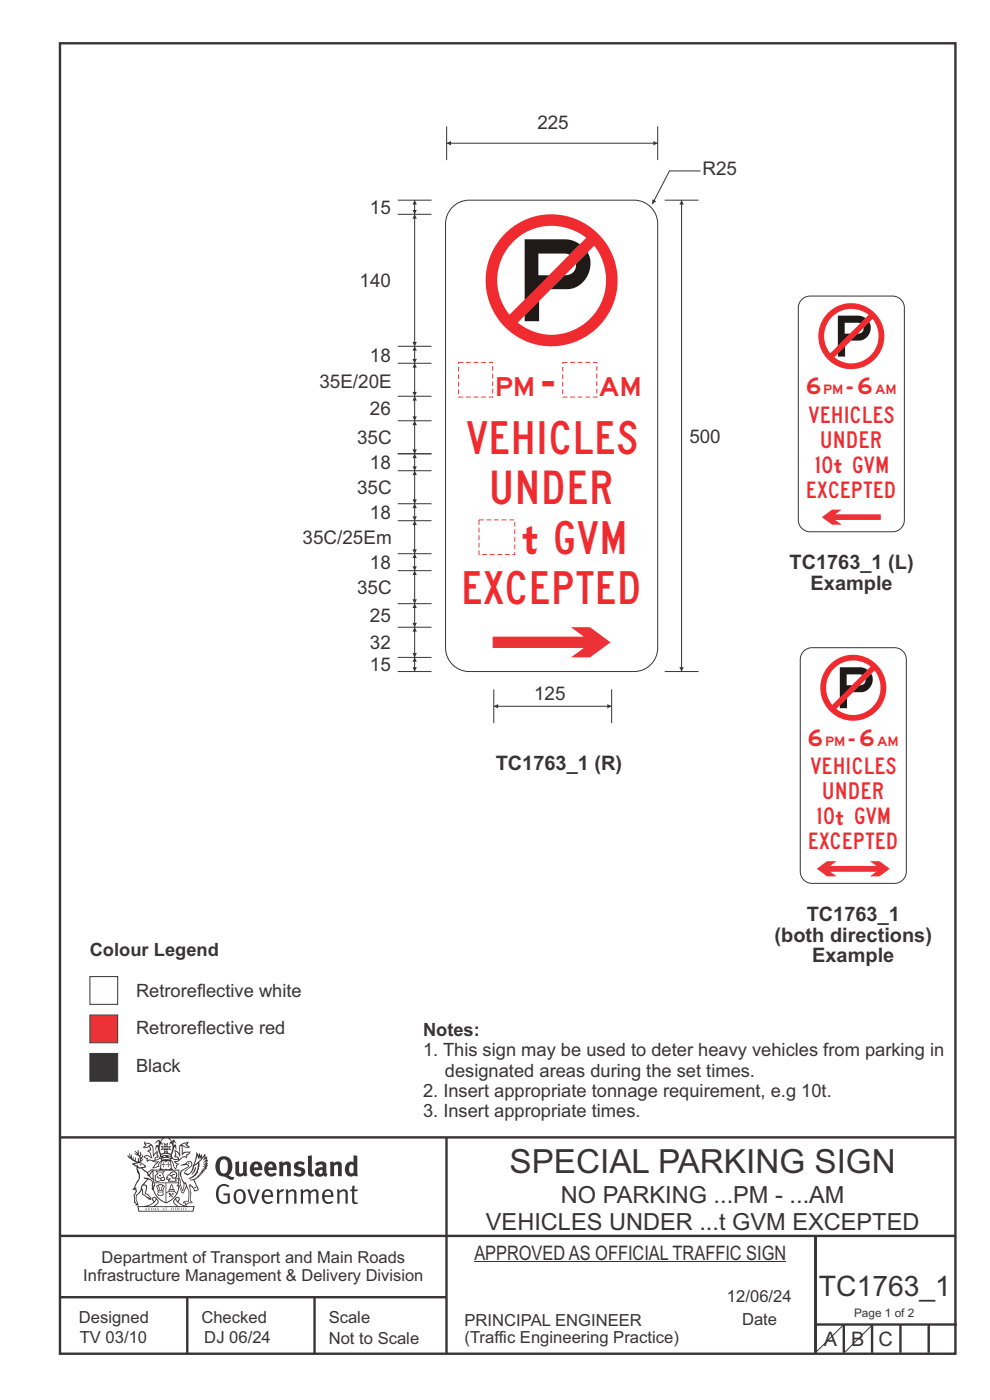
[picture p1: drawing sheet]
<svg xmlns="http://www.w3.org/2000/svg" width="210mm" height="297mm" viewBox="0 0 210 297" stroke-linecap="round" stroke-linejoin="round" font-family="sans-serif">
<g fill="none" stroke="#373435" stroke-width=".51">
<path d="M12.7 9.2h190v278h-190zM12.7 241.3h190M94.7 241.4v45.8M12.7 275.2h82M12.7 262.2h190.1M39.7 275.2v12M66.7 275.2v12M173 262.1v24.9M173 281h30M179 281v6M185 281v6M191 281v6"/>
<path d="M197 281v6"/>
</g>
<path d="M179 281l-6 6" fill="none" stroke="#373435" stroke-width=".21"/>
<path d="M19.1 215.3h5.9v5.9h-5.9z" fill-rule="evenodd" fill="#ed3237" stroke="#373435" stroke-width=".21"/>
<path d="M19.1 223.5h5.9v5.9h-5.9z" fill-rule="evenodd" fill="#373435" stroke="#373435" stroke-width=".21"/>
<path d="M19.1 207.2h5.9v5.9h-5.9z" fill-rule="evenodd" fill="#fefefe" stroke="#373435" stroke-width=".21"/>
<path d="M169.9 63.7a2.5 2.5 0 0 1 1.9-.9h17.5a2.51 2.51 0 0 1 2.5 2.5v45a2.51 2.51 0 0 1-2.5 2.5h-17.5a2.51 2.51 0 0 1-2.5-2.5v-45l.1-.6z" fill="none" stroke="#373435" stroke-width=".21"/>
<path d="M177.7 67v8.7h1.6v-3.4l3.1-.1 .9-.2 .7-.6 .4-.7 .3-.8v-.8l-.7-1.2-1.3-.8zM179.2 68.5l3.3 .1 .6 .6v.9l-.3 .4-.6 .3h-3z" fill-rule="evenodd" fill="#1f1a17"/>
<path d="M173.6 71.3a7 7 0 0 0 14 0 7 7 0 0 0-14 0zM185.1 67.6l-8.1 8.2 1 .7 1.2 .4a5.8 5.8 0 0 0 6.3-2.5 5.8 5.8 0 0 0-.4-6.8zM176.5 67.2a5.9 5.9 0 0 1 7.8-.4l-8.2 8.2-.7-1.1-.4-1.2a5.7 5.7 0 0 1 1.5-5.5z" fill-rule="evenodd" fill="#ef2b2f"/>
<path d="M174.3 109.7l2.2-1.6h2l-1.3 1h9.6v1.2h-9.6l1.3 1h-2z" fill-rule="evenodd" fill="#ed3237"/>
<path d="M95.7 44.2a5 5 0 0 1 3.8-1.7h35a5 5 0 0 1 5 5v90a5 5 0 0 1-5 5h-35a5 5 0 0 1-5-5v-90a5 5 0 0 1 1.2-3.3z" fill="none" stroke="#373435" stroke-width=".21"/>
<path d="M111.3 50.8v17.3h3.1v-6.7l6.2-.1 1-.2 .9-.4 1.3-1 .9-1.4 .5-1.6v-1.7l-.4-1.2-.9-1.2-1.2-1-1.4-.6-1.4-.2zM114.2 53.8h5.7l.9 .2 .8 .5 .4 .7 .2 .9-.2 1-.6 .8-1.1 .5h-6.1z" fill-rule="evenodd" fill="#1f1a17"/>
<path d="M103 59.5a14 14 0 0 0 28 0 14 14 0 0 0-28 0zM126 52.1l-16.2 16.3 2.5 1.6a11.6 11.6 0 0 0 13.9-3.6 11.6 11.6 0 0 0-.2-14.3zM108.9 51.3a11.8 11.8 0 0 1 15.5-.9l-16.3 16.4a11.5 11.5 0 0 1 .8-15.5z" fill-rule="evenodd" fill="#ef2b2f"/>
<path d="M104.5 135.1h19.3l-2.7-2h4.1l4.3 3.2-4.3 3.2h-4.1l2.7-2h-19.3z" fill-rule="evenodd" fill="#ed3237"/>
<path d="M148.6 36.3h-6.6l-3.6 7" fill="none" stroke="#373435" stroke-width=".21"/>
<path d="M138.4 42.3l.8 .4-.8 .6z" fill="#373435"/>
<path d="M144.6 42.5v100" fill="none" stroke="#373435" stroke-width=".21"/>
<g fill="#373435">
<path d="M144.1 141.5h.9l-.4 1z"/>
<path d="M144.6 42.5l.4 .9h-.9z"/>
</g>
<path d="M101.6 110.3h7.6v7.3h-7.6z" fill="none" stroke="#ed3237" stroke-width=".21" stroke-dasharray="1 .6" stroke-linecap="butt"/>
<path d="M84.4 45.5h7.1M88 42.5v3M141 42.5h7.2M84.4 73.5h7.1M84.4 139.5h7.1M84.4 142.5h7.1M129.7 146.3v7.1M141 142.5h7.2" fill="none" stroke="#373435" stroke-width=".21"/>
<g fill="#373435">
<path d="M88 42.5l.4 .9h-.9z"/>
<path d="M87.5 44.5h.9l-.4 1z"/>
</g>
<g fill="none" stroke="#373435" stroke-width=".21">
<path d="M84.4 42.5h7.1M88 45.5v28M84.4 77.1h7.1M84.4 99.9h7.1M84.4 89.3h7.1M84.4 96.3h7.1M84.4 84.1h7.1M84.4 117.5h7.1M84.4 110.5h7.1M84.4 106.9h7.1M84.4 133.1h7.1M84.4 128.1h7.1"/>
<path d="M84.4 121.1h7.1M104.7 146.3v7.1"/>
</g>
<g fill="#373435">
<path d="M87.5 72.5h.9l-.4 1z"/>
<path d="M88 45.5l.4 .9h-.9z"/>
</g>
<path d="M88 73.5v3.6" fill="none" stroke="#373435" stroke-width=".21"/>
<g fill="#373435">
<path d="M88 73.5l.4 .9h-.9z"/>
<path d="M87.5 76.1h.9l-.4 1z"/>
</g>
<path d="M88 89.3v7" fill="none" stroke="#373435" stroke-width=".21"/>
<g fill="#373435">
<path d="M87.5 95.3h.9l-.4 1z"/>
<path d="M88 89.3l.4 .9h-.9z"/>
</g>
<path d="M88 77.1v7" fill="none" stroke="#373435" stroke-width=".21"/>
<g fill="#373435">
<path d="M87.5 83.1h.9l-.4 1z"/>
<path d="M88 77.1l.4 .9h-.9z"/>
</g>
<path d="M88 99.9v7" fill="none" stroke="#373435" stroke-width=".21"/>
<g fill="#373435">
<path d="M88 99.9l.4 .9h-.9z"/>
<path d="M87.5 105.9h.9l-.4 1z"/>
</g>
<path d="M88 110.5v7" fill="none" stroke="#373435" stroke-width=".21"/>
<g fill="#373435">
<path d="M88 110.5l.4 .9h-.9z"/>
<path d="M87.5 116.5h.9l-.4 1z"/>
</g>
<path d="M88 121.1v7" fill="none" stroke="#373435" stroke-width=".21"/>
<g fill="#373435">
<path d="M88 121.1l.4 .9h-.9z"/>
<path d="M87.5 127.1h.9l-.4 1z"/>
</g>
<path d="M88 128.1v5" fill="none" stroke="#373435" stroke-width=".21"/>
<g fill="#373435">
<path d="M88 128.1l.4 .9h-.9z"/>
<path d="M87.5 132.1h.9l-.4 1z"/>
</g>
<path d="M88 133.1v6.4" fill="none" stroke="#373435" stroke-width=".21"/>
<g fill="#373435">
<path d="M87.5 138.5h.9l-.4 1z"/>
<path d="M88 133.1l.4 .9h-.9z"/>
</g>
<path d="M104.7 149.8h25" fill="none" stroke="#373435" stroke-width=".21"/>
<g fill="#373435">
<path d="M128.8 149.4l.9 .4-.9 .5z"/>
<path d="M104.7 149.8l1-.4v.9z"/>
</g>
<path d="M88 96.3v3.6" fill="none" stroke="#373435" stroke-width=".21"/>
<g fill="#373435">
<path d="M88 96.3l.4 .9h-.9z"/>
<path d="M87.5 98.9h.9l-.4 1z"/>
</g>
<path d="M88 84.1v5.2" fill="none" stroke="#373435" stroke-width=".21"/>
<g fill="#373435">
<path d="M88 84.1l.4 .9h-.9z"/>
<path d="M87.5 88.3h.9l-.4 1z"/>
</g>
<path d="M88 106.9v3.6" fill="none" stroke="#373435" stroke-width=".21"/>
<g fill="#373435">
<path d="M87.5 109.5h.9l-.4 1z"/>
<path d="M88 106.9l.4 .9h-.9z"/>
</g>
<path d="M88 117.5v3.6" fill="none" stroke="#373435" stroke-width=".21"/>
<g fill="#373435">
<path d="M87.5 120.1h.9l-.4 1z"/>
<path d="M88 117.5l.4 .9h-.9z"/>
</g>
<path d="M88 139.5v3" fill="none" stroke="#373435" stroke-width=".21"/>
<g fill="#373435">
<path d="M88 139.5l.4 .9h-.9z"/>
<path d="M87.5 141.5h.9l-.4 1z"/>
</g>
<path d="M94.7 30.4h44.8M94.7 26.8v7.2M139.5 26.8v7.2" fill="none" stroke="#373435" stroke-width=".21"/>
<g fill="#373435">
<path d="M138.6 29.9l.9 .5-.9 .4z"/>
<path d="M94.7 30.4l1-.5v.9z"/>
</g>
<path d="M97.3 76.9h7.2v7.3h-7.2zM119.4 76.9h7.2v7.3h-7.2z" fill="none" stroke="#ed3237" stroke-width=".21" stroke-dasharray="1 .6" stroke-linecap="butt"/>
<path d="M170.3 138.3a2.5 2.5 0 0 1 2-.9h17.5a2.51 2.51 0 0 1 2.5 2.5v45a2.51 2.51 0 0 1-2.5 2.5h-17.5a2.51 2.51 0 0 1-2.5-2.5v-45v-.6z" fill="none" stroke="#373435" stroke-width=".21"/>
<path d="M178.1 141.6v8.6h1.6v-3.4h3.1l1-.3 .6-.5 .5-.7 .2-.8v-.8l-.6-1.2-1.4-.8zM179.6 143.1l3.3 .1 .6 .6v.9l-.3 .4-.6 .3h-3z" fill-rule="evenodd" fill="#1f1a17"/>
<path d="M174 145.9a7 7 0 0 0 14 0 7 7 0 0 0-14 0zM185.5 142.2l-8.1 8.2 1 .6 1.3 .5a5.8 5.8 0 0 0 6.2-2.5 5.8 5.8 0 0 0-.4-6.8zM176.9 141.8a5.9 5.9 0 0 1 7.8-.4l-8.2 8.1-.7-1.1-.4-1.1a5.7 5.7 0 0 1 1.5-5.5z" fill-rule="evenodd" fill="#ef2b2f"/>
<g fill="#ed3237">
<path d="M173.3 184.3l2.1-1.6h2.1l-1.4 1h9.7v1.2h-9.7l1.4 1h-2.1z" fill-rule="evenodd"/>
<path d="M176.3 183.7h9.6l-1.3-1h2l2.2 1.6-2.2 1.6h-2l1.3-1h-9.6z" fill-rule="evenodd"/>
</g>
<path d="M185.1 281l-6 6" fill="none" stroke="#373435" stroke-width=".21"/>
<g fill="#373435">
<path d="M47 246.1a2.55 2.55 0 0 0 0 2.7l.3 .1a.81 .81 0 0 0 1-.9v-.6a1.04 1.04 0 0 0-1.1-1.4zM46.3 245.7a1.82 1.82 0 0 1 2.1-.2 1.82 1.82 0 0 1 .9 1.9 2.29 2.29 0 0 1-.8 1.9l.7 .4h.5l-.2 .5a2.87 2.87 0 0 1-2-.6 2.12 2.12 0 0 1-1.7-3.1z" fill-rule="evenodd"/>
<path d="M49.9 246.5l.8-.1v1.9a.46 .46 0 0 0 .3 .7 .46 .46 0 0 0 .6-.3v-2.2l.7-.1v2.3l.2 .6-.5 .3-.3-.3a1.02 1.02 0 0 1-1.2 .3 1.02 1.02 0 0 1-.6-1.1z" fill-rule="evenodd"/>
<path d="M54 247.1l-.1 .5h.9a.49 .49 0 0 0-.2-.5 .49 .49 0 0 0-.6 0zM53.4 246.8a1.34 1.34 0 0 1 1.6-.3 1.34 1.34 0 0 1 .6 1.6v.1h-1.7a.77 .77 0 0 0 .5 .8 .77 .77 0 0 0 .9-.3l.3 .5a1.59 1.59 0 0 1-2 .1 1.59 1.59 0 0 1-.5-2z" fill-rule="evenodd"/>
<path d="M57 247.1l-.1 .5h1a.49 .49 0 0 0-.2-.5 .49 .49 0 0 0-.7 0zM56.4 246.8a1.34 1.34 0 0 1 1.6-.3 1.34 1.34 0 0 1 .7 1.6v.1h-1.8a.77 .77 0 0 0 .5 .8 .77 .77 0 0 0 .9-.3l.4 .5a1.59 1.59 0 0 1-2.1 .1 1.59 1.59 0 0 1-.5-2z" fill-rule="evenodd"/>
<path d="M59.2 246.6l.7-.2 .1 .4a.95 .95 0 0 1 1-.4 .95 .95 0 0 1 .7 .9v2.2h-.8v-2.3a.46 .46 0 0 0-.8 .1v2.2h-.8z" fill-rule="evenodd"/>
<path d="M62.6 246.8a1.75 1.75 0 0 1 2-.2l-.2 .6-.6-.2a.43 .43 0 0 0-.6 .3l.4 .3a1.04 1.04 0 0 1 1.2 1.1 1.04 1.04 0 0 1-1.4 .9l-1.2-.3 .3-.6 1 .3 .4-.3a.88 .88 0 0 0-1-.5l-.4-.3-.1-.3z" fill-rule="evenodd"/>
<path d="M65.3 245.3l.8-.2 .1 3.8 .3 .1 .1 .5a.88 .88 0 0 1-1-.1 .88 .88 0 0 1-.3-.9z" fill-rule="evenodd"/>
<path d="M67.8 248.3a.43 .43 0 0 0-.1 .6 .43 .43 0 0 0 .7-.1v-.6zM66.8 246.8a1.7 1.7 0 0 1 2.4 .1v1.9l.3 .4-.4 .5-.5-.4a1.03 1.03 0 0 1-1.7-.1 1.03 1.03 0 0 1 .8-1.5l.7-.1v-.4a.8 .8 0 0 0-1.2 .2z" fill-rule="evenodd"/>
<path d="M70 246.6l.7-.2 .1 .4a.95 .95 0 0 1 1-.4 .95 .95 0 0 1 .7 .9v2.2h-.8v-2.3a.46 .46 0 0 0-.8 .1v2.2h-.8z" fill-rule="evenodd"/>
<path d="M74.3 247.1a1.48 1.48 0 0 0 0 1.8h.5l.2-.2v-1.4l-.3-.2zM75 245.1l.8 .1 .1 4.3h-.7l-.1-.2a1.26 1.26 0 0 1-1.4 .1 1.26 1.26 0 0 1-.5-1.4 1.29 1.29 0 0 1 .4-1.3 1.29 1.29 0 0 1 1.4-.1z" fill-rule="evenodd"/>
<path d="M46.4 251.6a1.72 1.72 0 0 1 2.3 0l-.3 .3a1.24 1.24 0 0 0-1.4-.2 1.24 1.24 0 0 0-.6 1.3 1.49 1.49 0 0 0 1.2 2l.7-.2v-1.2h-.8l-.1-.4h1.3v1.9a1.93 1.93 0 0 1-2.2-.1 1.93 1.93 0 0 1-.7-2.1l.2-.8z" fill-rule="evenodd"/>
<path d="M50.4 252.8a1.65 1.65 0 0 0 .2 2.2 .99 .99 0 0 0 1-1.4 .78 .78 0 0 0-.4-.8 .78 .78 0 0 0-.8 0zM50 252.5a1.33 1.33 0 0 1 1.6 0 1.33 1.33 0 0 1 .5 1.4 1.31 1.31 0 0 1-1.3 1.5 1.31 1.31 0 0 1-1.2-1.6v-.5z" fill-rule="evenodd"/>
<path d="M52.5 252.4l.4-.1 .9 2.5 .8-2.4h.5l-1.1 3h-.5z" fill-rule="evenodd"/>
<path d="M56.3 252.9l-.2 .7h1.3a.7 .7 0 0 0-.3-.9 .7 .7 0 0 0-.8 .2zM55.9 252.7a1.22 1.22 0 0 1 1.5-.2 1.22 1.22 0 0 1 .5 1.4h-1.8a.93 .93 0 0 0 .5 1.1 .93 .93 0 0 0 1.1-.3l.2 .3a1.43 1.43 0 0 1-1.8 .2 1.43 1.43 0 0 1-.6-1.7z" fill-rule="evenodd"/>
<path d="M58.7 252.4l.4-.1 .1 .5 .4-.4 .6-.1-.2 .5a.66 .66 0 0 0-.8 .7v1.8h-.4z" fill-rule="evenodd"/>
<path d="M60.6 252.4l.4-.1 .1 .4a.94 .94 0 0 1 1-.4 .94 .94 0 0 1 .8 .8v2.2h-.5l-.1-2.5a.81 .81 0 0 0-1.2 .3v2.2h-.4z" fill-rule="evenodd"/>
<path d="M63.7 252.4l.5-.1 .1 .4 .4-.3a.78 .78 0 0 1 1.1 .4 .9 .9 0 0 1 1-.5 .9 .9 0 0 1 .8 .8v2.2h-.5l-.1-2.4a.67 .67 0 0 0-1.1 .3v2.1h-.5v-2.3l-.4-.3-.7 .4v2.2h-.5z" fill-rule="evenodd"/>
<path d="M69 252.9l-.1 .7h1.3a.7 .7 0 0 0-.3-.9 .7 .7 0 0 0-.9 .2zM68.7 252.7a1.22 1.22 0 0 1 1.5-.2 1.22 1.22 0 0 1 .5 1.4h-1.8a.93 .93 0 0 0 .4 1.1 .93 .93 0 0 0 1.2-.3l.1 .3a1.44 1.44 0 0 1-1.7 .2 1.44 1.44 0 0 1-.6-1.7z" fill-rule="evenodd"/>
<path d="M71.4 252.4l.5-.1 .1 .4a.94 .94 0 0 1 1-.4 .94 .94 0 0 1 .8 .8v2.2h-.5l-.1-2.5a.81 .81 0 0 0-1.2 .3v2.2h-.4z" fill-rule="evenodd"/>
<path d="M74.7 251.6l.5-.1v.9h.7l-.1 .3h-.6v2.2l.1 .1h.5l.1 .3a.75 .75 0 0 1-1.2-.5v-2.1h-.4v-.3h.4z" fill-rule="evenodd"/>
<path d="M30.8 242.6l1.1 .3-.9 .5h-.4l.6-.6zM31.8 243.1h.2a2.44 2.44 0 0 1 .4 1.9l.1 .5 .7-1-.1 .5 .3 .4a.57 .57 0 0 0-.6 .7l-1-.1-.5 .2 .2-.5-.8-.3 .7-.1 .9 .5 .1-.1-.6-1.3-.2-.2 .5-.1zM30.7 242.1l-.1 .5 .2 .3-.6 .4a1.04 1.04 0 0 0 1.4-.1l.2 .7-.3 .1-.2 .4a.94 .94 0 0 1 .8 1l-.2-.1a1.16 1.16 0 0 0-1.5 0l.3 .4 .4 .1 .1 .6 .2 .1 .1-.2a.94 .94 0 0 1 1.1 .2h.8l-1.2 1.3a1.13 1.13 0 0 0 1.2-.3h.4l-.1-.4 .5-.8a.83 .83 0 0 0-.6 1.1l-.3-.1-.7 .4 1.1-1.4-.5 .1-.5-.1 1.3-.5-.1-.1-.9 .4v-.4l.2-.1h.3l.1-.2-.2-.5v-.5l-.1-.4-.7 1v-.8a1.42 1.42 0 0 0-1.6-1.8z" fill-rule="evenodd"/>
<path d="M38.5 242.9l.5-.3 .7-.1-.6 .4 .8 .4-.3 .1zM38.3 243.1h.2l.1 2a1.69 1.69 0 0 1 1.6-.6l-.8 .5 .1 .4a1.1 1.1 0 0 0-1.5 .6l-.1-.4-.2-.2-.5-.1 .3-.4-.3-.6a1.42 1.42 0 0 1 .8 1.1l.2-.2zM37.1 243.8l.1 1.1-.2 .2 .1 .5h.5l.1 .2a.96 .96 0 0 1-1.1-.2l-.1 .2a1.06 1.06 0 0 0 1.3 .2v.1a.72 .72 0 0 1-1 .2l.3 .4 .6 .3-.4 .1-.1 .7-.2-.4-.4-1-.4-.4 .4 .8a1.54 1.54 0 0 0 .7 1.2l.2-.2a.58 .58 0 0 1 .4-.8l.2-.2h-.3l-.5-.2 .9-.5a.93 .93 0 0 1 1.2-.6v.2l.2-.1 .1-.5a.99 .99 0 0 0 .7-.9l-1.3 .2-.3 .2-.1-1.5 .9 .5 .9-.3-.4-.1-.5-.4 .4-.7-.6 .3a1.46 1.46 0 0 0-1.4 2.1v.3l-.2-.4z" fill-rule="evenodd"/>
<path d="M35.6 246.6l.2 .1-.1 .3 .4 .1h-.4v.5l-.1-.5-.3-.1h.3z" fill-rule="evenodd"/>
<path d="M34.6 246.6l.2 .1v.3h.3l-.3 .1-.1 .5v-.5h-.4l.4-.1z" fill-rule="evenodd"/>
<path d="M34.3 246.4a.57 .57 0 0 1 .9 .3 .57 .57 0 0 1 .9-.3l.2 1.4-.2 .1a.57 .57 0 0 1-.9 0 .69 .69 0 0 1-1.1-.1zM34.2 245.7l-.3 2.2-.2 .3h3l-.2-.3-.3-2.2h-.2v.3l-.8-.1-.8 .1v-.3z" fill-rule="evenodd"/>
<path d="M34.2 250.1a.3 .3 0 0 0 .6 0 .3 .3 0 0 0-.6 0zM33.3 248.6l.3 .3-.3 .4a.79 .79 0 0 0 0 1.2l.8-.2-.1-.2a.55 .55 0 0 1-.7-.6l.1-.1 .2 .3 .3 .2 .8-.2-.4-.7 .4-.4-.7 .2zM33 248.4l1.1 .2 .9-.2-.4 .6 .4 1.2a.56 .56 0 0 1-.8 .3h-.2a.73 .73 0 0 1-.9 .2 .73 .73 0 0 1-.3-1v-.4l.6-.4z" fill-rule="evenodd"/>
<path d="M35.6 249.5l.7-.4a.58 .58 0 0 1 1-.2 .58 .58 0 0 1-.4 .9l-.3-.3a.43 .43 0 0 1 .6-.3v-.1a.57 .57 0 0 0-.8 .2l-.2-.1-.3 .2 .4 .2a.55 .55 0 0 0 .9 .4v.5h-1.3l.3-.4-.1-.2-.6 .2 .2-.3-.2-.1zM35.4 249.4l-.1 .3a.39 .39 0 0 0 .2 .6l.3-.1-.2 .5h1.9l-.1-.8a.86 .86 0 0 0-.1-1.3 .86 .86 0 0 0-1.3 .4z" fill-rule="evenodd"/>
<path d="M36 252.4h.8v.3l-.8-.1zM36.4 251.4l.2 .9h-.4zM36.4 251.2l-.3 .5-.1 .6h-.2v.4l-.7 .4 .2 .1a1.48 1.48 0 0 1 2.1 .1l.2-.1-.6-.5v-.4h-.2l-.1-.6z" fill-rule="evenodd"/>
<path d="M35.8 253l.4 .1 .1 .4 .3-.3-.2-.2a.38 .38 0 0 1 .5 .5l-.2-.2-.3 .3 .3 .2-.3 .3-.1-.4-.4 .3-.1-.1 .4-.3-.1-.2-.2 .1z" fill-rule="evenodd"/>
<path d="M34.5 251.7h.2v.1l-.2 .7h-.2zM33.6 252.9h.9v.2a.55 .55 0 0 1-.8 .4v-.1l-.2-.1zM33.4 251.7h.2l.2 .8h-.2zM33.6 252.6h.8l.1 .2h-.8zM33.8 251.4h.5l-.2 1.1h-.1zM33.3 251.4l-.1 .4 .3 1.1a.48 .48 0 0 0-.1 .5 .48 .48 0 0 0 .5 .3h.5a.49 .49 0 0 0 .2-.8l.3-1.1-.1-.4a1.42 1.42 0 0 0-1.5 0z" fill-rule="evenodd"/>
<path d="M33.7 249.2h.4l.1 .3h-.3z" fill-rule="evenodd"/>
<path d="M41.3 247.7l.3-.2-.2 .9-.6 .7h-.2l.5-.6z" fill-rule="evenodd"/>
<path d="M39.7 246.7l.3-.2 .5 .2a.88 .88 0 0 1-.6 1.1 1.22 1.22 0 0 0-.8 1.3l.5 .1a.72 .72 0 0 0 .9-.3l.5-.9 .2-.6 .8-.6v.3a2.85 2.85 0 0 1-2 2.8l.1 .1a2.13 2.13 0 0 0 1.9-1.4v-.3a2.01 2.01 0 0 0 .3-1.7l1.1-1.3-.4 1 .7-.5-.7 .9 .8-.4-.8 .9 .7-.2-.9 .6 .8-.2-.8 .5h.7l-.8 .3 .3 .1-.4 .1 .2 .3h-.4l.2 .3-.4-.1 .1 .3h-.1a2.16 2.16 0 0 1-2 1l.1 .2h.4a.76 .76 0 0 1 .7 .7l.5 1.2-.6 .2a1.45 1.45 0 0 0-1.1-1.3l.2 1.8-.1 1.9 .4 .2a1.07 1.07 0 0 0-1.2 .4v-.2l-.5-.2a.87 .87 0 0 1 1.1-.1v-.8a4.4 4.4 0 0 0-.6-3l-.1-.4h-.2a2.16 2.16 0 0 1-.7-2.1l.3-.4 1.2-.8a.55 .55 0 0 0-.4-.7zM37.8 250.1a.76 .76 0 0 1 .3 1l.6 1.6 .4-1.6 .2 .1a.61 .61 0 0 1-.1 .9l-.3 .8-.2 .1-.7-1.7-.3 .2a1.18 1.18 0 0 0 .1-1.4zM41.8 245.1l.2 .8 .3-.5v.6l.4-.5a1.9 1.9 0 0 1-1.2 1.4l-.3 .3zM38.2 247.2l1.4-.1 .2 .1v.3l-.5 .3a1.26 1.26 0 0 0-.9 1.9l.2 .7a1.84 1.84 0 0 1 .1 2l-.4-1.3a.96 .96 0 0 0-.4-1.2l-.4 .2a.78 .78 0 0 1 0 1.3l.1 .2 .4 .1 .4 1a.38 .38 0 0 0 .2 .4 .38 .38 0 0 0 .4 0l.6-1.3a2.94 2.94 0 0 1 .4 2.6l-.1 .4h-.8l-.3 .3v.2h.4l.1 .4 .2 .1a1.02 1.02 0 0 1 1.3-.5v-.4l-.3-.1 .1-1.8-.3-1.4 .1 .1a1.14 1.14 0 0 1 .8 .9 .63 .63 0 0 0 .8-.1 .63 .63 0 0 0-.2-.9l-.6-1.3 .9-.6 .2-.3h.3l-.1-.3h.4l-.1-.2h.3l-.1-.4h.5l-.2-.3 .6-.3v-.2h-.2l.4-.6-.3 .1 .3-.5-.4 .1 .4-.5v-.3l-.3 .1 .2-.6-.1-.2-.4 .3v-.9l-.6 .9-.2-.8-.2 .5-.3-.8-.1 .7-.5-.8-.1 1.3-.6 1.9a1.81 1.81 0 0 1-1 1.5l-.6-.2a1.75 1.75 0 0 1 1.1-1.3 .75 .75 0 0 0 .1-1.2 .75 .75 0 0 0-1.2 .4z" fill-rule="evenodd"/>
<path d="M41.2 251.8h.3l.2 .2h-.4z" fill-rule="evenodd"/>
<path d="M29.4 256.1h11.6l-.1 .8h-11.4zM31.3 255.9l.5-.2a2.48 2.48 0 0 0 1.4-1.3l.3 .6-.5 .6-.5 .3zM32.5 254.2l.3-.1 .2 .1-.3 .6zM37.2 254.4a2.65 2.65 0 0 0 1.8 1.5h-1.1l-.5-.3-.5-.6zM37.4 254.2l.2-.1 .3 .1-.3 .6zM29.2 255.8l.1 1.2h11.8l.2-1.1-.2-.1a4.1 4.1 0 0 1-3.3-.8l.3-.4-.1-.6a1.06 1.06 0 0 0-1.3 .9l.2 .5 .6 .5h-4.7l.3-.2a.84 .84 0 0 0 .6-.7 .84 .84 0 0 0-.5-.8l-.3-.3-.5 .1-.1 .6 .3 .4a4.2 4.2 0 0 1-3.4 .8z" fill-rule="evenodd"/>
<path d="M31 256.3l.1 .3h-.2zM31 256.2l-.3 .5 .4-.1 .2 .1z" fill-rule="evenodd"/>
<path d="M31.3 256.2h.3v.5a.25 .25 0 0 0 .2-.2 .25 .25 0 0 0-.1-.3h.1a.29 .29 0 0 1 0 .4 .29 .29 0 0 1-.4 0 .29 .29 0 0 1 0-.4z" fill-rule="evenodd"/>
<path d="M32.2 256.3v-.1a.22 .22 0 0 1 .3 .3 .22 .22 0 0 1-.3 .1zM32 256.2l.1 .5a.33 .33 0 0 0 .4 0 .33 .33 0 0 0 0-.5 .33 .33 0 0 0-.5 0z" fill-rule="evenodd"/>
<path d="M32.9 256.3l.1 .3h-.2zM32.9 256.2l-.2 .5 .3-.1 .2 .1z" fill-rule="evenodd"/>
<path d="M33.3 256.2h.2l.1 .2 .2-.2-.2 .2 .2 .3-.3-.2-.1 .2h-.1l.2-.2z" fill-rule="evenodd"/>
<path d="M34.7 256.3l.1 .3h-.2zM34.7 256.2l-.3 .5 .4-.1 .2 .1z" fill-rule="evenodd"/>
<path d="M35 256.2h.5l-.2 .1v.4h-.2l.1-.4z" fill-rule="evenodd"/>
<path d="M36.2 256.2h.3l-.1 .1v.1h.1l-.1 .1v.2h-.2z" fill-rule="evenodd"/>
<path d="M36.7 256.2h.2v.5h-.2z" fill-rule="evenodd"/>
<path d="M37.3 256.3v-.1a.22 .22 0 0 1 .3 .3 .22 .22 0 0 1-.3 .1zM37.1 256.2v.5a.33 .33 0 0 0 .5 0 .33 .33 0 0 0 0-.5 .33 .33 0 0 0-.5 0z" fill-rule="evenodd"/>
<path d="M37.8 256.2h.4l-.2 .1v.1h.1l-.1 .1v.2h.2h-.4z" fill-rule="evenodd"/>
<path d="M38.4 256.2h.2l-.1 .4 .2 .1h-.3z" fill-rule="evenodd"/>
<path d="M38.9 256.2h.2v.5h-.2z" fill-rule="evenodd"/>
<path d="M39.3 256.2h.2l-.1 .1 .2 .3-.2 .1h-.1v-.1h.2z" fill-rule="evenodd"/>
<path d="M34.2 245.1a1.51 1.51 0 0 1 2 .1 2.67 2.67 0 0 0-2.1 0zM35.7 245.3l.4 .1 .1 .3-.4-.2zM34.6 245.3l.5-.1 .1 .2-.4 .1zM34 245.5l.3 .1-.3 .1zM34.9 244.5l.3-.1 .3 .1zM34.9 243.3h.2v.4h-.2zM35 242.7l.2 .2 .2-.2-.1 .4h-.2zM35.1 244h.2l.1 .3-.2-.1-.2 .1zM35.3 243.3h.2v.4h-.2zM34.4 243.3l.3 .1 .1 .3-.4 .1 .2-.2zM35.7 243.4l.3-.1-.2 .3 .2 .2-.4-.1zM32.7 242.6l1-.5-.1 1-.2-.2-.3 .1-.3 1.1 .5-.9 .3 .8a1.84 1.84 0 0 1 .2 1.8l.4 .1a2.48 2.48 0 0 1 2.2 0l.2-.3-.2-.6 .7-1.8 .4 .7-.2-1.1h-.2l-.2 .2v-.9l.6 .5-.6-.8-.3 .1-.1 .4-.5-.9-.5-.3 .2 .4 .6 .6-.5 .8 .4-.4a2.06 2.06 0 0 1 0 2.3l-.5-.2-.2-.6 .1-.2 .8 .3-.4-.5 .4-.6-.7 .3-.2-.2 .2-.7-.5 .3-.5-.3 .2 .7-.2 .2-.7-.3 .4 .6-.4 .5 .8-.3 .1 .2-.2 .6-.5 .2a2.02 2.02 0 0 1 0-2.3l.3 .6-.1-.7-.3-.1 .8-1.2-.4 .3-.5 .8-.2-.3a.8 .8 0 0 0-.8 .5z" fill-rule="evenodd"/>
<path d="M29.2 247.7l.3 .2a.61 .61 0 0 1 .8 .4l.3 .2a.8 .8 0 0 1 .6 1l.4 .1 .5 .5a1 1 0 0 1 .5 1.1l-.1 .6v-.4h-.1a.96 .96 0 0 0-.8-1.3l-.2-.2h-.7l-.1-.2-.1 .1 .1 .3h.6l-1.2 1.4-.2 .9-.4 .6a1.33 1.33 0 0 0-.5 1.9l.2 .4a1.26 1.26 0 0 1-.5-1.4l-.1-.3a1.56 1.56 0 0 0 .4-1.8l-.3 .3 .2-.6a3.2 3.2 0 0 0 .7-2.9zM30.4 251.5h.4a2.06 2.06 0 0 1-.1 1.7l.7 .4 .4 .5-.6-.1-.8-.7-.1-.9a.51 .51 0 0 1 .1-.9zM28.6 247a1.52 1.52 0 0 1 2.1 .5l-1.1 .2-.2-.1-.1-.5-.5 .1zM27.5 244.6v.9l-.3-.4h-.1a3.1 3.1 0 0 0 1.9 1.6h-1l.5 .7 .5 .1 .1 1a1.84 1.84 0 0 1-.3 2.5l-.4 1-.3 .3 .2 .2 .4-.2 .1 .5-.2 .4-.3 .2 .1 1.8 .2-.1 .3 .6h.1l.4-.1-.1-.4a1.3 1.3 0 0 1-.1-1.7l.9-1.1 .1 1.1 .6 .3 .5 .5 .1-.1 .2 .3h.5a1.85 1.85 0 0 0-1.2-1.4l.1-.3a1.39 1.39 0 0 0 0-1.4l-.5-.1 .5-.6a.66 .66 0 0 1 .9-.4 .66 .66 0 0 1 .3 .9l-.1 .4h.2v.1l-.1 .3 .2 .5 .1-.2a2.24 2.24 0 0 0 .1-2.2 .73 .73 0 0 1-.7-.7 .73 .73 0 0 1 .6-.8v-.2a.94 .94 0 0 0-.9 .8 .48 .48 0 0 1-.1-.5 .48 .48 0 0 1 .5-.3l.5-.2a.51 .51 0 0 0-.8 .1l-.5 .3-1-.8 .6-.1 .2-.4-1.2-.7 .5-.5v-.3l-.5 .4 .1-.2a.69 .69 0 0 0 .2-1.1v.5l-.2 .2v-1l-.3-.3 .1 .6-.1 .2-.4-1.2v.7l-.6-.4 .5 .7-.6-.2 .3 .2a1 1 0 0 1 .7 1.5l-.2-.8v.8l-.5-.2v-.7l-.2 .6-.2-.1-.1-.6-.2 .5-.2-.3 .1-.7-.2 .5z" fill-rule="evenodd"/>
<path d="M29.6 247.1l.2-.2 .3 .3z" fill-rule="evenodd"/>
<path d="M32.4 248.1h5.6v2.1l-.2-.1v-1.8h-5.2v2.5h5.2v-.7l.1 .2-.1 1.1v-.4h-2.5v4a4.1 4.1 0 0 0 2.6-3.5l.1-.2a4 4 0 0 1-2.8 4 4.2 4.2 0 0 1-2.8-4.7l.1 1.2 .1-.1a3.8 3.8 0 0 0 2.5 3.3v-4h-2.5l-.2-.8z" fill-rule="evenodd"/>
<circle cx="40" cy="246.7" r=".17"/>
</g>
<path d="M100.6 267.7h66.2" fill="none" stroke="#373435" stroke-width=".21"/>
<text font-size="9.8" fill="#ef2b2f" x="103.6" y="106.8">UNDER</text>
<g font-size="9.7" fill="#ef2b2f">
<text x="114.9" y="85">-</text>
<text x="98.9" y="96.2">VEHICLES</text>
<text x="117.2" y="117.5">GVM</text>
<text x="97.7" y="128">EXCEPTED</text>
</g>
<text font-size="8.1" fill="#ef2b2f" x="110.4" y="117.5">t</text>
<text font-size="7.1" fill="#373435" x="108.1" y="248.8">SPECIAL PARKING SIGN</text>
<text font-size="6" fill="#373435" x="173.7" y="275">TC1763_1</text>
<g font-size="5.6" fill="#ef2b2f">
<text x="104.9" y="84.1">PM</text>
<text x="127" y="84.1">AM</text>
</g>
<g font-size="5" fill="#373435">
<text x="119" y="255.1">NO PARKING ...PM - ...AM</text>
<text x="103.1" y="261">VEHICLES UNDER ...t GVM EXCEPTED</text>
</g>
<g font-size="4.9" fill="#ef2b2f">
<text x="173.9" y="95">UNDER</text>
<text x="174.3" y="169.6">UNDER</text>
</g>
<g font-size="4.8" fill="#ef2b2f">
<text x="170.8" y="83.7">6</text>
<text x="171.5" y="89.7">VEHICLES</text>
<text x="179.6" y="84.1">-6</text>
<text x="172.7" y="100.3">10</text>
<text x="180.7" y="100.3">GVM</text>
<text x="171" y="105.6">EXCEPTED</text>
<text x="171.2" y="158.2">6</text>
<text x="180" y="158.7">-6</text>
<text x="171.9" y="164.3">VEHICLES</text>
<text x="173.2" y="174.9">10</text>
<text x="181.1" y="174.9">GVM</text>
<text x="171.4" y="180.2">EXCEPTED</text>
</g>
<g font-size="4.2" fill="#373435">
<text x="167.5" y="120.8">TC1763_1 (L)</text>
<text x="171.9" y="125.2">Example</text>
<text x="105.1" y="163.3">TC1763_1 (R)</text>
<text x="171.1" y="195.4">TC1763_1</text>
<text x="164.3" y="199.8">(both directions)</text>
<text x="172.3" y="204.2">Example</text>
<text x="100.6" y="267.2">APPROVED AS OFFICIAL TRAFFIC SIGN</text>
<text x="174.7" y="285.6">A</text>
<text x="180.6" y="285.6">B</text>
<text x="186.4" y="285.6">C</text>
</g>
<g font-size="4.1" fill="#ef2b2f">
<text x="176.7" y="100.3">t</text>
<text x="177.1" y="174.9">t</text>
</g>
<g font-size="4" fill="#373435">
<text x="114" y="27.5">225</text>
<text x="149" y="37.2">R25</text>
<text x="78.5" y="45.4">15</text>
<text x="76.3" y="60.9">140</text>
<text x="78.5" y="76.9">18</text>
<text x="67.7" y="82.4">35E/20E</text>
<text x="78.5" y="88.1">26</text>
<text x="75.8" y="94.2">35C</text>
<text x="146.2" y="93.9">500</text>
<text x="78.5" y="99.5">18</text>
<text x="75.8" y="104.8">35C</text>
<text x="78.5" y="110.1">18</text>
<text x="64.2" y="115.4">35C/25Em</text>
<text x="75.8" y="126">35C</text>
<text x="78.5" y="120.7">18</text>
<text x="78.5" y="132">25</text>
<text x="78.5" y="137.7">32</text>
<text x="78.5" y="142.4">15</text>
<text x="113.3" y="148.5">125</text>
</g>
<g font-size="3.9" fill="#373435">
<text x="19" y="202.8">Colour Legend</text>
<text x="28.9" y="211.6">Retroreflective white</text>
<text x="28.9" y="219.3">Retroreflective red</text>
<text x="89.7" y="219.7">Notes:</text>
<text x="28.9" y="227.5">Black</text>
<text x="89.7" y="224">1. This sign may be used to deter heavy vehicles from parking in</text>
<text x="89.7" y="232.7">2. Insert appropriate tonnage requirement, e.g 10t.</text>
<text x="94.4" y="228.4">designated areas during the set times.</text>
<text x="89.7" y="237.1">3. Insert appropriate times.</text>
</g>
<g font-size="3.5" fill="#373435">
<text x="21.6" y="267.9">Department of Transport and Main Roads</text>
<text x="17.7" y="271.8">Infrastructure Management &amp; Delivery Division</text>
<text x="16.7" y="280.6">Designed</text>
<text x="42.7" y="280.6">Checked</text>
<text x="69.7" y="280.6">Scale</text>
<text x="98.5" y="281.3">PRINCIPAL ENGINEER</text>
<text x="154.2" y="276.2">12/06/24</text>
<text x="157.4" y="281.2">Date</text>
<text x="16.9" y="284.8">TV 03/10</text>
<text x="43.3" y="284.9">DJ 06/24</text>
<text x="69.7" y="285.2">Not to Scale</text>
<text x="98.5" y="284.8">(Traffic Engineering Practice)</text>
</g>
<g font-size="2.8" fill="#ef2b2f">
<text x="174.6" y="83.6">PM</text>
<text x="185.7" y="83.6">AM</text>
<text x="175" y="158.2">PM</text>
<text x="186.1" y="158.2">AM</text>
</g>
<text font-size="2.5" fill="#373435" x="181.2" y="279.4">Page 1 of 2</text>
</svg>
